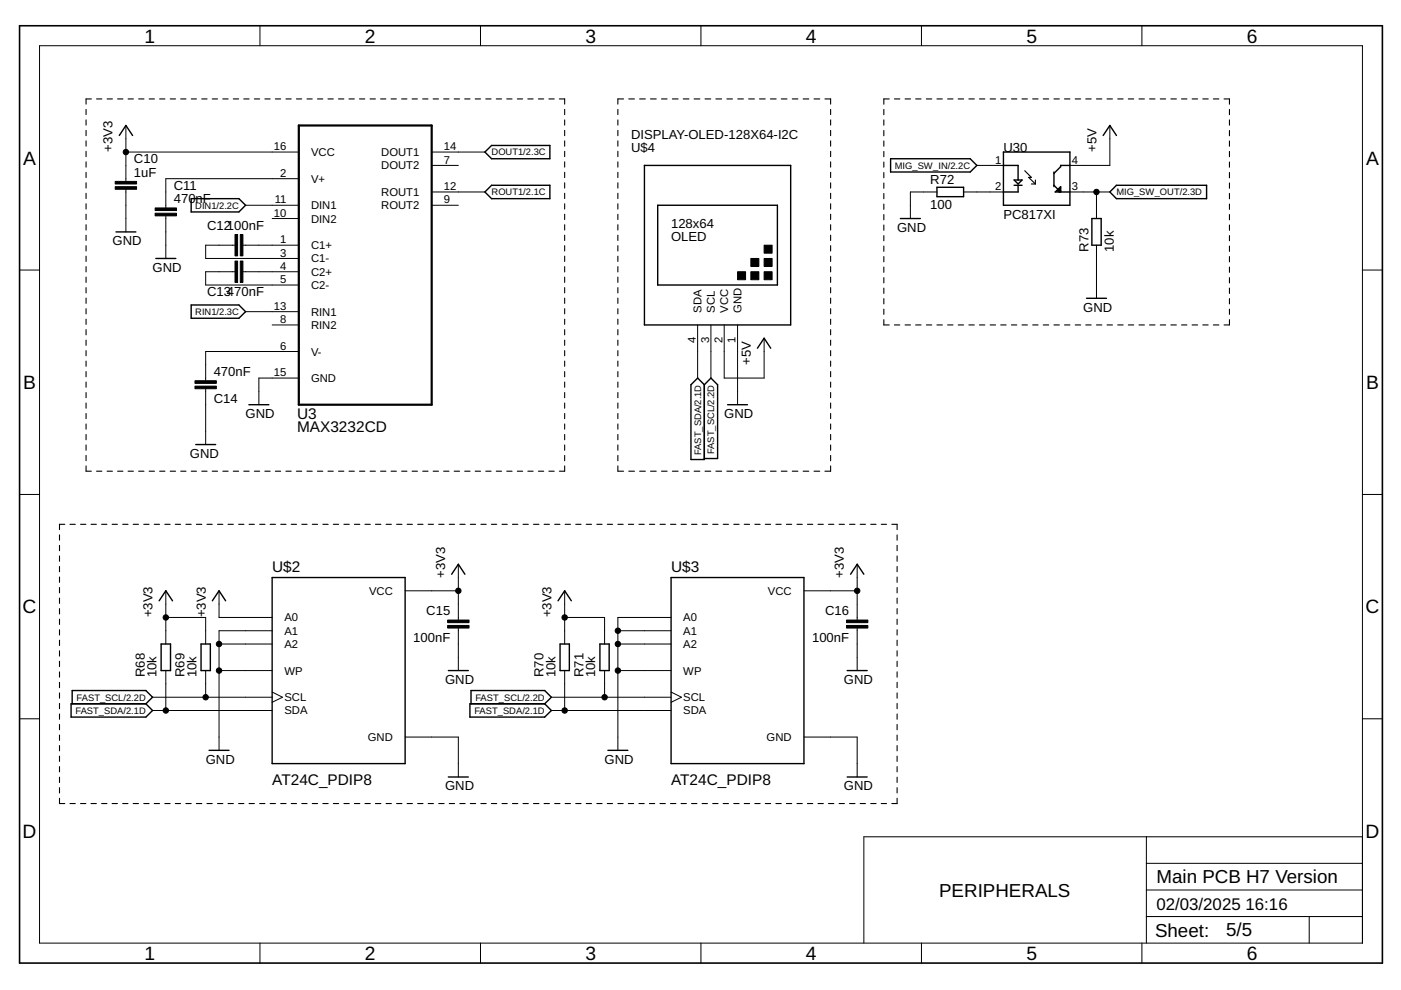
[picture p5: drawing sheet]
<svg xmlns="http://www.w3.org/2000/svg" width="297mm" height="210mm" viewBox="0 0 297 210" stroke-linecap="round" stroke-linejoin="round" font-family="sans-serif">
<g fill="none" stroke="#000" stroke-width=".23">
<path d="M18.2 23.2v1.1M18.2 25.4v1.1M18.2 27.6v1.2M18.2 29.9v1.1M18.2 32.1v1.1M18.2 34.3v1.1M18.2 36.5v1.2M18.2 38.8v1.1M19.4 21h-1.2v1.1M20.5 21h1.1M22.7 21h1.1M24.9 21h1.2"/>
<path d="M27.2 21h1.1M29.4 21h1.1M31.6 21h1.1M33.8 21h1.2M36.1 21h1.1M38.3 21h1.1M40.6 21h1.1M42.8 21h1.1M45 21h1.1M47.2 21h1.2M49.5 21h1.1M51.7 21h1.1"/>
<path d="M53.9 21h1.2M56.2 21h1.1M58.4 21h1.1M60.6 21h1.1M62.8 21h1.2M65.1 21h1.1M67.3 21h1.1M69.5 21h1.2M71.8 21h1.1M74 21h1.1M76.2 21h1.1M78.5 21h1.1"/>
<path d="M80.7 21h1.1M82.9 21h1.1M85.2 21h1.1M87.4 21h1.1M89.6 21h1.1M91.8 21h1.2M94.1 21h1.1M96.3 21h1.1M98.5 21h1.2M100.8 21h1.1M103 21h1.1M105.2 21h1.1"/>
<path d="M107.4 21h1.2M109.7 21h1.1M111.9 21h1.1M114.2 21h1.1M116.4 21h1.1M118.6 21h1.1v1.1M119.7 23.2v1.1M119.7 25.4v1.1M119.7 27.6v1.2M119.7 29.9v1.1M119.7 32.1v1.1M119.7 34.3v1.1"/>
<path d="M119.7 36.5v1.2M119.7 38.8v1.1M131 23.2v1.1M131 25.4v1.1M131 27.6v1.2M131 29.9v1.1M131 32.1v1.1M131 34.3v1.1M131 36.5v1.2M131 38.8v1.1M132.2 21h-1.2v1.1M133.3 21h1.2"/>
<path d="M135.6 21h1.2M137.9 21h1.2M140.3 21h1.1M142.6 21h1.2M144.9 21h1.2M147.2 21h1.2M149.5 21h1.2M151.8 21h1.2M154.1 21h1.2M156.4 21h1.2M158.7 21h1.2M161 21h1.2"/>
<path d="M163.3 21h1.2M165.7 21h1.2M168 21h1.2M170.3 21h1.2M172.6 21h1.2M174.9 21h1.2v1.1M176.1 23.2v1.1M176.1 25.4v1.1M176.1 27.6v1.2M176.1 29.9v1.1M176.1 32.1v1.1M176.1 34.3v1.1"/>
<path d="M176.1 36.5v1.2M176.1 38.8v1.1M187.4 23.2v1.1M187.4 25.4v1.1M187.4 27.7v1.1M187.4 29.9v1.1M187.4 32.1v1.1M187.4 34.4v1.1M187.4 36.6v1.1M187.4 38.8v1.1M188.5 21h-1.1v1.1M189.6 21h1.2"/>
<path d="M191.9 21h1.1M194.1 21h1.2M196.4 21h1.1M198.6 21h1.2M200.9 21h1.2M203.2 21h1.1M205.4 21h1.2M207.7 21h1.1M209.9 21h1.2M212.2 21h1.1M214.4 21h1.2M216.7 21h1.1"/>
<path d="M217.3 36.2l1.4 1.4h-.6l1.4 1.4M218.7 39h.8M218.9 21h1.2M219.5 38.2v.8M221.2 21h1.1M223.5 21h1.1M225.7 21h1.1M228 21h1.1M230.2 21h1.2M232.5 21h1.1M234.7 21h1.2M237 21h1.1"/>
<path d="M239.2 21h1.2M241.5 21h1.1M243.7 21h1.2M246 21h1.1M248.2 21h1.2M250.5 21h1.2M252.8 21h1.1M255 21h1.2M257.3 21h1.1M259.5 21h1.2v1.1M260.7 23.2v1.1M260.7 25.4v1.1"/>
<path d="M260.7 27.7v1.1M260.7 29.9v1.1M260.7 32.1v1.1M260.7 34.4v1.1M260.7 36.6v1.1M260.7 38.8v1.1M18.2 41v1.1M18.2 43.2v1.1M18.2 45.4v1.1M18.2 47.6v1.2M18.2 49.9v1.1M18.2 52.1v1.1"/>
<path d="M18.2 54.3v1.1M18.2 56.5v1.2M18.2 58.8v1.1M119.7 41v1.1M119.7 43.2v1.1M119.7 45.4v1.1M119.7 47.6v1.2M119.7 49.9v1.1M119.7 52.1v1.1M119.7 54.3v1.1M119.7 56.5v1.2M119.7 58.8v1.1"/>
<path d="M131 41v1.1M131 43.2v1.1M131 45.4v1.1M131 47.6v1.2M131 49.9v1.1M131 52.1v1.1M131 54.3v1.1M131 56.5v1.2M131 58.8v1.1M176.1 41v1.1M176.1 43.2v1.1M176.1 45.4v1.1"/>
<path d="M176.1 47.6v1.2M176.1 49.9v1.1M176.1 52.1v1.1M176.1 54.3v1.1M176.1 56.5v1.2M176.1 58.8v1.1M187.4 41v1.1M187.4 43.3v1.1M187.4 45.5v1.1M187.4 47.7v1.1M187.4 50v1.1M187.4 52.2v1.1"/>
<path d="M187.4 54.4v1.1M187.4 56.6v1.1M187.4 58.9v1.1M260.7 41v1.1M260.7 43.3v1.1M260.7 45.5v1.1M260.7 47.7v1.1M260.7 50v1.1M260.7 52.2v1.1M260.7 54.4v1.1M260.7 56.6v1.1M260.7 58.9v1.1"/>
<path d="M18.2 61v1.1M18.2 63.2v1.1M18.2 65.4v1.1M18.2 67.7v1.1M18.2 69.9v1.1M18.2 72.1v1.1M18.2 74.3v1.1M18.2 76.6v1.1M18.2 78.8v1.1M119.7 61v1.1M119.7 63.2v1.1M119.7 65.4v1.1"/>
<path d="M119.7 67.7v1.1M119.7 69.9v1.1M119.7 72.1v1.1M119.7 74.3v1.1M119.7 76.6v1.1M119.7 78.8v1.1M131 61v1.1M131 63.2v1.1M131 65.4v1.1M131 67.7v1.1M131 69.9v1.1M131 72.1v1.1"/>
<path d="M131 74.3v1.1M131 76.6v1.1M131 78.8v1.1M176.1 61v1.1M176.1 63.2v1.1M176.1 65.4v1.1M176.1 67.7v1.1M176.1 69.9v1.1M176.1 72.1v1.1M176.1 74.3v1.1M176.1 76.6v1.1M176.1 78.8v1.1"/>
<path d="M187.4 61.1v1.1M187.4 63.3v1.1M187.4 65.6v1.1M187.4 67.8v1.1h1.1M189.6 68.9h1.2M191.9 68.9h1.1M194.1 68.9h1.2M196.4 68.9h1.1M198.6 68.9h1.2M200.9 68.9h1.2M203.2 68.9h1.1M205.4 68.9h1.2"/>
<path d="M207.7 68.9h1.1M209.9 68.9h1.2M212.2 68.9h1.1M214.4 68.9h1.2M216.7 68.9h1.1M218.9 68.9h1.2M221.2 68.9h1.1M223.5 68.9h1.1M225.7 68.9h1.1M228 68.9h1.1M230.2 68.9h1.2M232.5 68.9h1.1"/>
<path d="M234.7 68.9h1.2M237 68.9h1.1M239.2 68.9h1.2M241.5 68.9h1.1M243.7 68.9h1.2M246 68.9h1.1M248.2 68.9h1.2M250.5 68.9h1.2M252.8 68.9h1.1M255 68.9h1.2M257.3 68.9h1.1M260.7 61.1v1.1"/>
<path d="M260.7 63.3v1.1M260.7 65.6v1.1M260.7 67.8v1.1h-1.2M18.2 81v1.1M18.2 83.2v1.1M18.2 85.4v1.2M18.2 87.7v1.1M18.2 89.9v1.1M18.2 92.1v1.1M18.2 94.3v1.2M18.2 96.6v1.1M18.2 98.8v1.1h1.2"/>
<path d="M20.5 99.9h1.1M22.7 99.9h1.1M24.9 99.9h1.2M27.2 99.9h1.1M29.4 99.9h1.1M31.6 99.9h1.1M33.8 99.9h1.2M36.1 99.9h1.1M38.3 99.9h1.1M40.6 99.9h1.1M42.8 99.9h1.1M45 99.9h1.1"/>
<path d="M47.2 99.9h1.2M49.5 99.9h1.1M51.7 99.9h1.1M53.9 99.9h1.2M56.2 99.9h1.1M58.4 99.9h1.1M60.6 99.9h1.1M62.8 99.9h1.2M65.1 99.9h1.1M67.3 99.9h1.1M69.5 99.9h1.2M71.8 99.9h1.1"/>
<path d="M74 99.9h1.1M76.2 99.9h1.1M78.5 99.9h1.1M80.7 99.9h1.1M82.9 99.9h1.1M85.2 99.9h1.1M87.4 99.9h1.1M89.6 99.9h1.1M91.8 99.9h1.2M94.1 99.9h1.1M96.3 99.9h1.1M98.5 99.9h1.2"/>
<path d="M100.8 99.9h1.1M103 99.9h1.1M105.2 99.9h1.1M107.4 99.9h1.2M109.7 99.9h1.1M111.9 99.9h1.1M114.2 99.9h1.1M116.4 99.9h1.1M119.7 81v1.1M119.7 83.2v1.1M119.7 85.4v1.2M119.7 87.7v1.1"/>
<path d="M119.7 89.9v1.1M119.7 92.1v1.1M119.7 94.3v1.2M119.7 96.6v1.1M119.7 98.8v1.1h-1.1M131 98.8v1.1h1.2M131 81v1.1M131 83.2v1.1M131 85.4v1.2M131 87.7v1.1M131 89.9v1.1M131 92.1v1.1"/>
<path d="M131 94.3v1.2M131 96.6v1.1M133.3 99.9h1.2M135.6 99.9h1.2M137.9 99.9h1.2M140.3 99.9h1.1M142.6 99.9h1.2M144.9 99.9h1.2M147.2 99.9h1.2M149.5 99.9h1.2M151.8 99.9h1.2M154.1 99.9h1.2"/>
<path d="M156.4 99.9h1.2M158.7 99.9h1.2M161 99.9h1.2M163.3 99.9h1.2M165.7 99.9h1.2M168 99.9h1.2M170.3 99.9h1.2M172.6 99.9h1.2M176.1 98.8v1.1h-1.2M176.1 81v1.1M176.1 83.2v1.1M176.1 85.4v1.2"/>
<path d="M176.1 87.7v1.1M176.1 89.9v1.1M176.1 92.1v1.1M176.1 94.3v1.2M176.1 96.6v1.1M12.6 113.4v1.1M12.6 115.6v1.2M12.6 117.9v1.1M13.7 111.2h-1.1v1.1M14.8 111.2h1.2M17.1 111.2h1.1M19.3 111.2h1.1"/>
<path d="M21.5 111.2h1.2M23.8 111.2h1.1M26 111.2h1.1M28.2 111.2h1.2M30.5 111.2h1.1M32.7 111.2h1.1M34.9 111.2h1.2M37.2 111.2h1.1M39.4 111.2h1.1M41.6 111.2h1.2M43.9 111.2h1.1M46.1 111.2h1.1"/>
<path d="M48.3 111.2h1.2M50.6 111.2h1.1M52.8 111.2h1.1M55.1 111.2h1.1M57.3 111.2h1.1M59.5 111.2h1.1M61.7 111.2h1.2M64 111.2h1.1M66.2 111.2h1.1M68.5 111.2h1.1M70.7 111.2h1.1M72.9 111.2h1.1"/>
<path d="M75.1 111.2h1.2M77.4 111.2h1.1M79.6 111.2h1.2M81.9 111.2h1.1M84.1 111.2h1.1M86.3 111.2h1.1M88.6 111.2h1.1M90.8 111.2h1.1M93 111.2h1.1M95.2 111.2h1.2M97.5 111.2h1.1M99.7 111.2h1.1"/>
<path d="M102 111.2h1.1M104.2 111.2h1.1M106.4 111.2h1.1M108.6 111.2h1.2M110.9 111.2h1.1M113.1 111.2h1.2M115.4 111.2h1.1M117.6 111.2h1.1M119.8 111.2h1.1M122.1 111.2h1.1M124.3 111.2h1.1M126.5 111.2h1.2"/>
<path d="M128.8 111.2h1.1M131 111.2h1.1M133.2 111.2h1.1M135.5 111.2h1.1M137.7 111.2h1.1M139.9 111.2h1.2M142.2 111.2h1.1M144.4 111.2h1.1M146.6 111.2h1.2M148.9 111.2h1.1M151.1 111.2h1.1M153.3 111.2h1.2"/>
<path d="M155.6 111.2h1.1M157.8 111.2h1.1M160 111.2h1.2M162.3 111.2h1.1M164.5 111.2h1.1M166.7 111.2h1.2M169 111.2h1.1M171.2 111.2h1.1M173.4 111.2h1.2M175.7 111.2h1.1M177.9 111.2h1.1M180.1 111.2h1.2"/>
<path d="M182.4 111.2h1.1M184.6 111.2h1.1M186.8 111.2h1.2M189.1 111.2h1.1v1.1M190.2 113.4v1.1M190.2 115.6v1.2M190.2 117.9v1.1M12.6 120.1v1.1M12.6 122.3v1.2M12.6 124.6v1.1M12.6 126.8v1.1M12.6 129v1.2"/>
<path d="M12.6 131.3v1.1M12.6 133.5v1.1M12.6 135.7v1.2M12.6 138v1.1M190.2 120.1v1.1M190.2 122.3v1.2M190.2 124.6v1.1M190.2 126.8v1.1M190.2 129v1.2M190.2 131.3v1.1M190.2 133.5v1.1M190.2 135.7v1.2"/>
<path d="M190.2 138v1.1M12.6 140.2v1.1M12.6 142.5v1.1M12.6 144.7v1.1M12.6 146.9v1.1M12.6 149.1v1.2M12.6 151.4v1.1M12.6 153.6v1.1M12.6 155.9v1.1M12.6 158.1v1.1M190.2 140.2v1.1M190.2 142.5v1.1"/>
<path d="M190.2 144.7v1.1M190.2 146.9v1.1M190.2 149.1v1.2M190.2 151.4v1.1M190.2 153.6v1.1M190.2 155.9v1.1M190.2 158.1v1.1M12.6 160.3v1.1M12.6 162.5v1.2M12.6 164.8v1.1M12.6 167v1.1M12.6 169.2v1.2h1.1"/>
<path d="M14.8 170.4h1.2M17.1 170.4h1.1M19.3 170.4h1.1M21.5 170.4h1.2M23.8 170.4h1.1M26 170.4h1.1M28.2 170.4h1.2M30.5 170.4h1.1M32.7 170.4h1.1M34.9 170.4h1.2M37.2 170.4h1.1M39.4 170.4h1.1"/>
<path d="M41.6 170.4h1.2M43.9 170.4h1.1M46.1 170.4h1.1M48.3 170.4h1.2M50.6 170.4h1.1M52.8 170.4h1.1M55.1 170.4h1.1M57.3 170.4h1.1M59.5 170.4h1.1M61.7 170.4h1.2M64 170.4h1.1M66.2 170.4h1.1"/>
<path d="M68.5 170.4h1.1M70.7 170.4h1.1M72.9 170.4h1.1M75.1 170.4h1.2M77.4 170.4h1.1M79.6 170.4h1.2M81.9 170.4h1.1M84.1 170.4h1.1M86.3 170.4h1.1M88.6 170.4h1.1M90.8 170.4h1.1M93 170.4h1.1"/>
<path d="M95.2 170.4h1.2M97.5 170.4h1.1M99.7 170.4h1.1M102 170.4h1.1M104.2 170.4h1.1M106.4 170.4h1.1M108.6 170.4h1.2M110.9 170.4h1.1M113.1 170.4h1.2M115.4 170.4h1.1M117.6 170.4h1.1M119.8 170.4h1.1"/>
<path d="M122.1 170.4h1.1M124.3 170.4h1.1M126.5 170.4h1.2M128.8 170.4h1.1M131 170.4h1.1M133.2 170.4h1.1M135.5 170.4h1.1M137.7 170.4h1.1M139.9 170.4h1.2M142.2 170.4h1.1M144.4 170.4h1.1M146.6 170.4h1.2"/>
<path d="M148.9 170.4h1.1M151.1 170.4h1.1M153.3 170.4h1.2M155.6 170.4h1.1M157.8 170.4h1.1M160 170.4h1.2M162.3 170.4h1.1M164.5 170.4h1.1M166.7 170.4h1.2M169 170.4h1.1M171.2 170.4h1.1M173.4 170.4h1.2"/>
<path d="M175.7 170.4h1.1M177.9 170.4h1.1M180.1 170.4h1.2M182.4 170.4h1.1M184.6 170.4h1.1M186.8 170.4h1.2M190.2 160.3v1.1M190.2 162.5v1.2M190.2 164.8v1.1M190.2 167v1.1M190.2 169.2v1.2h-1.1"/>
</g>
<g fill="none" stroke="#000" stroke-width=".3">
<path d="M25.3 28.7l1.4-2.1 1.4 2.1M102.8 32.2l1.4-1.4h12.4v2.9h-12.4zM136.6 35.1h31v33.8h-31zM188.8 33.7h16.9l1.4 1.4-1.4 1.4h-16.9zM198.6 39.7h5.7v2h-5.7zM212.7 35.1h3.2v3.1M212.7 32.2h14.1v11.3h-14.1zM215 39.3h1.7M215 38.2h1.7l-.8 .8zM215.9 39.3v1.4h-3.2M223.5 39.3l1.4 1.4v-1.1l-.9 .8M223.5 36.5v3.1"/>
<path d="M224.9 39.9l-.3 .2M226.8 35.1h-1.9v.2l-1.4 1.5M233.9 28.7l1.4-2.1 1.4 2.1M236.7 39.3h19.1v2.8h-19.1l-1.4-1.4zM24.6 49.2h4.2M33 54.8h4.3M40.5 42.1h10.2l1.4 1.4-1.4 1.4h-10.2zM102.8 40.7l1.4-1.4h12.4v2.8h-12.4zM139.4 43.5h25.4v16.9h-25.4zM190.9 46.3h4.2M224 40.4l-.3 .3h3.1M224 40.4h.3"/>
<path d="M224.6 40.1l.3 .3M224.6 40.1l-.3 .3M224.6 40.1v.6l-.3-.3M231.5 46.3h2v5.7h-2zM40.5 64.7h10.2l1.4 1.4-1.4 1.4h-10.2zM160.6 73.8l1.4-2.1 1.4 2.1M230.4 63.2h4.2M41.5 94.3h4.2M52.8 85.8h4.2M146.5 81.6l1.4-1.4 1.4 1.4v15.8h-2.8zM149.3 81.6l1.4-1.4 1.4 1.4v15.6h-2.8M154.3 85.8h4.2"/>
<path d="M33.7 127.4l1.5-2.1 1.4 2.1M34.2 136.5h2v5.7h-2zM42.6 136.5h2v5.7h-2zM45 127.4l1.4-2.1 1.4 2.1M57.7 122.4h28.2v39.5h-28.2zM95.8 121.8l1.4-2.2 1.4 2.2M118.3 127.4l1.4-2.1 1.4 2.1M118.7 136.5h2v5.7h-2zM127.2 136.5h2v5.7h-2zM142.3 122.4h28.2v39.5h-28.2zM180.3 121.8l1.4-2.2 1.5 2.2M15.1 149.2h15.8l1.4 1.4-1.4 1.4h-15.8z"/>
<path d="M15.3 149.2v-2.8h15.6l1.4 1.4-1.4 1.4M44.3 159.1h4.3M95.1 142.2h4.2M99.6 149.2h15.9l1.4 1.4-1.4 1.4h-15.9zM99.9 149.2v-2.8h15.6l1.4 1.4-1.4 1.4M128.9 159.1h4.2M179.6 142.2h4.3M95.1 164.7h4.2M179.6 164.7h4.3"/>
</g>
<g fill="none" stroke="#000" stroke-width=".21">
<path d="M8.4 9.7h280.5v190.3h-280.5zM55.1 5.5v4.2M101.9 5.5v4.2M148.6 5.5v4.2M195.4 5.5v4.2M242.1 5.5v4.2M26.7 26.6v11.8M26.7 32.2h36.7M63.4 37.9h-28.2v6.2M91.5 32.2h11.3M91.5 35.1h5.7M207.1 35.1h5.6"/>
<path d="M235.3 26.6v8.5h-8.5M4.1 57.3h4.3M26.7 40.1v9.1M35.2 45.8v9M49.8 52h-6.2v2.8h19.8M49.8 57.6h-6.2v2.8h19.8M51.5 52h11.9M51.5 57.6h11.9M52.1 43.5h11.3M57.7 46.3h5.7M91.5 43.5h5.7M91.5 40.7h11.3"/>
<path d="M198.6 40.7h-5.6v5.6M204.3 40.7h8.4M226.8 40.7h8.5M232.5 40.7v5.6M232.5 52v11.2M288.9 57.3h4.2M52.1 66.1h11.3M57.7 68.9h5.7M63.4 74.5h-19.8v6.2M147.9 68.9v11.3M150.7 68.9v11.3M153.5 68.9v11.3h8.5v-8.5"/>
<path d="M156.4 68.9v16.9M43.6 82.4v11.9M63.4 80.2h-8.5v5.6M4.1 104.8h4.3M97.2 119.6v11.9M181.7 119.6v11.9M288.9 104.8h4.2M35.2 130.9h8.4v5.6M35.2 125.3v11.2M46.4 125.3v5.6h11.3M46.4 136.5h11.3M57.7 133.7h-11.3v25.4"/>
<path d="M85.9 125.3h11.3M97.2 133.2v9M119.7 125.3v11.2M119.7 130.9h8.5v5.6M131 133.7h11.3M131 136.5h11.3M142.3 130.9h-11.3v28.2M170.5 125.3h11.2M181.7 133.2v9M4.1 152.4h4.3M32.3 147.8h25.4M32.3 150.6h25.4"/>
<path d="M35.2 142.2v8.4M43.6 142.2v5.6M46.4 142.2h11.3M57.7 146.7l2.2 1.1-2.2 1.1M85.9 156.3h11.3v8.4M116.9 147.8h25.4M116.9 150.6h25.4M119.7 142.2v8.4M128.2 142.2v5.6M131 142.2h11.3M142.3 146.7l2.2 1.1-2.2 1.1M170.5 156.3h11.2v8.4"/>
<path d="M288.9 152.4h4.2M243.1 177.4v22.6M288.9 177.4h-105.7v22.6M55.1 200v4.2M101.9 200v4.2M148.6 200v4.2M195.4 200v4.2M242.1 200v4.2M243.1 194.3h45.8M243.1 188.7h45.8M243.1 183h45.8M277.6 194.3v5.7"/>
</g>
<path d="M4.1 5.5h289v198.7h-289z" fill="none" stroke="#000" stroke-width=".34"/>
<g fill="#000" stroke="#000" stroke-width=".21">
<path d="M24.4 38.5h4.6v.5h-4.6zM24.4 39.6h4.6v.5h-4.6zM32.9 44.1h4.5v.5h-4.5zM32.9 45.2h4.5v.6h-4.5zM49.8 49.7h.6v4.6h-.6zM49.8 55.4h.6v4.5h-.6zM50.9 49.7h.6v4.6h-.6zM50.9 55.4h.6v4.5h-.6zM156.4 57.6h1.7v1.7h-1.7zM159.2 57.6h1.7v1.7h-1.7zM159.2 54.8h1.7v1.7h-1.7zM162 57.6h1.7v1.7h-1.7z"/>
<path d="M162 54.8h1.7v1.7h-1.7zM162 52h1.7v1.7h-1.7zM41.3 80.7h4.6v.6h-4.6zM41.3 81.9h4.6v.5h-4.6zM94.9 132.6h4.5v.6h-4.5zM94.9 131.5h4.5v.5h-4.5zM179.5 132.6h4.5v.6h-4.5zM179.5 131.5h4.5v.5h-4.5z"/>
</g>
<path d="M63.4 26.6h28.1v59.2h-28.1z" fill="none" stroke="#000" stroke-width=".47"/>
<g fill="#000" stroke="#000" stroke-width=".21">
<circle cx="26.7" cy="32.2" r=".57"/>
<circle cx="232.5" cy="40.7" r=".57"/>
<circle cx="35.2" cy="130.9" r=".57"/>
<circle cx="46.4" cy="136.5" r=".57"/>
<circle cx="97.2" cy="125.3" r=".57"/>
<circle cx="119.7" cy="130.9" r=".57"/>
<circle cx="131" cy="136.5" r=".57"/>
<circle cx="131" cy="133.7" r=".57"/>
<circle cx="181.7" cy="125.3" r=".57"/>
<circle cx="35.2" cy="150.6" r=".57"/>
<circle cx="43.6" cy="147.8" r=".57"/>
<circle cx="46.4" cy="142.2" r=".57"/>
<circle cx="119.7" cy="150.6" r=".57"/>
<circle cx="128.2" cy="147.8" r=".57"/>
<circle cx="131" cy="142.2" r=".57"/>
</g>
<g font-size="4.1">
<text x="30.6" y="9">1</text>
<text x="77.4" y="9">2</text>
<text x="124.1" y="9">3</text>
<text x="170.9" y="9">4</text>
<text x="217.6" y="9">5</text>
<text x="264.4" y="9">6</text>
<text x="4.9" y="34.9">A</text>
<text x="289.6" y="34.9">A</text>
<text x="4.9" y="82.5">B</text>
<text x="289.6" y="82.5">B</text>
<text x="4.8" y="130.1">C</text>
<text x="289.5" y="130.1">C</text>
<text x="4.8" y="177.6">D</text>
<text x="289.5" y="177.6">D</text>
<text x="30.6" y="203.5">1</text>
<text x="77.4" y="203.5">2</text>
<text x="124.1" y="203.5">3</text>
<text x="170.9" y="203.5">4</text>
<text x="217.6" y="203.5">5</text>
<text x="264.4" y="203.5">6</text>
</g>
<g font-size="4">
<text x="199.1" y="190.1">PERIPHERALS</text>
<text x="245.2" y="187.3">Main PCB H7 Version</text>
<text x="244.9" y="198.7">Sheet:</text>
<text x="260" y="198.6">5/5</text>
</g>
<g font-size="3.6">
<text x="245.2" y="192.9">02/03/2025</text>
<text x="264.1" y="192.9">16:16</text>
</g>
<g font-size="3.3">
<text x="63" y="88.9">U3</text>
<text x="63" y="91.7">MAX3232CD</text>
<text x="57.7" y="121.3">U$2</text>
<text x="142.3" y="121.3">U$3</text>
<text x="57.7" y="166.4">AT24C_PDIP8</text>
<text x="142.3" y="166.4">AT24C_PDIP8</text>
</g>
<g font-size="2.8">
<text x="133.8" y="29.4">DISPLAY-OLED-128X64-I2C</text>
<text x="23.9" y="32.2" transform="rotate(-90 23.9 32.2)">+3V3</text>
<text x="28.4" y="34.6">C10</text>
<text x="133.8" y="32.2">U$4</text>
<text x="212.7" y="32.2">U30</text>
<text x="232.5" y="32.2" transform="rotate(-90 232.5 32.2)">+5V</text>
<text x="28.4" y="37.5">1uF</text>
<text x="36.8" y="40.3">C11</text>
<text x="197.2" y="39">R72</text>
<text x="36.8" y="43.1">470nF</text>
<text x="197.2" y="44.4">100</text>
<text x="212.7" y="46.3">PC817XI</text>
<text x="23.9" y="52">GND</text>
<text x="43.9" y="48.7">C12100nF</text>
<text x="142.3" y="48.3">128x64</text>
<text x="142.3" y="51.1">OLED</text>
<text x="190.2" y="49.2">GND</text>
<text x="230.8" y="53.4" transform="rotate(-90 230.8 53.4)">R73</text>
<text x="236.1" y="53.4" transform="rotate(-90 236.1 53.4)">10k</text>
<text x="32.3" y="57.6">GND</text>
<text x="43.9" y="62.8">C13470nF</text>
<text x="229.7" y="66.1">GND</text>
<text x="159.2" y="77.3" transform="rotate(-90 159.2 77.3)">+5V</text>
<text x="45.3" y="79.7">470nF</text>
<text x="45.3" y="85.4">C14</text>
<text x="52.1" y="88.6">GND</text>
<text x="153.6" y="88.6">GND</text>
<text x="40.3" y="97.1">GND</text>
<text x="94.4" y="122.4" transform="rotate(-90 94.4 122.4)">+3V3</text>
<text x="178.9" y="122.4" transform="rotate(-90 178.9 122.4)">+3V3</text>
<text x="32.3" y="130.9" transform="rotate(-90 32.3 130.9)">+3V3</text>
<text x="43.6" y="130.9" transform="rotate(-90 43.6 130.9)">+3V3</text>
<text x="90.4" y="130.5">C15</text>
<text x="116.9" y="130.9" transform="rotate(-90 116.9 130.9)">+3V3</text>
<text x="174.9" y="130.5">C16</text>
<text x="87.6" y="136.1">100nF</text>
<text x="172.2" y="136.1">100nF</text>
<text x="30.7" y="143.6" transform="rotate(-90 30.7 143.6)">R68</text>
<text x="33.2" y="143.6" transform="rotate(-90 33.2 143.6)">10k</text>
<text x="39.1" y="143.6" transform="rotate(-90 39.1 143.6)">R69</text>
<text x="41.6" y="143.6" transform="rotate(-90 41.6 143.6)">10k</text>
<text x="115.2" y="143.6" transform="rotate(-90 115.2 143.6)">R70</text>
<text x="117.8" y="143.6" transform="rotate(-90 117.8 143.6)">10k</text>
<text x="123.7" y="143.6" transform="rotate(-90 123.7 143.6)">R71</text>
<text x="126.2" y="143.6" transform="rotate(-90 126.2 143.6)">10k</text>
<text x="94.4" y="145">GND</text>
<text x="178.9" y="145">GND</text>
<text x="43.6" y="161.9">GND</text>
<text x="128.2" y="161.9">GND</text>
<text x="94.4" y="167.6">GND</text>
<text x="178.9" y="167.6">GND</text>
</g>
<g font-size="2.4">
<text x="58.1" y="31.9">16</text>
<text x="65.9" y="33.1">VCC</text>
<text x="80.8" y="33.1">DOUT1</text>
<text x="80.8" y="35.9">DOUT2</text>
<text x="94.1" y="31.9">14</text>
<text x="94.1" y="34.7">7</text>
<text x="211" y="34.7">1</text>
<text x="227.2" y="34.7">4</text>
<text x="59.4" y="37.5">2</text>
<text x="65.9" y="38.7">V+</text>
<text x="80.8" y="41.6">ROUT1</text>
<text x="94.1" y="40.3">12</text>
<text x="211" y="40.3">2</text>
<text x="227.2" y="40.3">3</text>
<text x="58.1" y="45.9">10</text>
<text x="58.3" y="43.1">11</text>
<text x="65.9" y="44.4">DIN1</text>
<text x="65.9" y="47.2">DIN2</text>
<text x="80.8" y="44.4">ROUT2</text>
<text x="94.1" y="43.1">9</text>
<text x="59.4" y="51.6">1</text>
<text x="65.9" y="52.8">C1+</text>
<text x="59.4" y="54.4">3</text>
<text x="59.4" y="57.2">4</text>
<text x="65.9" y="55.6">C1-</text>
<text x="65.9" y="58.5">C2+</text>
<text x="58.1" y="65.7">13</text>
<text x="59.4" y="60">5</text>
<text x="65.9" y="61.3">C2-</text>
<text x="59.4" y="68.5">8</text>
<text x="65.9" y="66.9">RIN1</text>
<text x="65.9" y="69.7">RIN2</text>
<text x="148.8" y="66.3" transform="rotate(-90 148.8 66.3)">SDA</text>
<text x="151.6" y="66.3" transform="rotate(-90 151.6 66.3)">SCL</text>
<text x="154.4" y="66.3" transform="rotate(-90 154.4 66.3)">VCC</text>
<text x="157.2" y="66.3" transform="rotate(-90 157.2 66.3)">GND</text>
<text x="59.4" y="74.1">6</text>
<text x="65.9" y="75.4">V-</text>
<text x="147.5" y="72.8" transform="rotate(-90 147.5 72.8)">4</text>
<text x="150.3" y="72.8" transform="rotate(-90 150.3 72.8)">3</text>
<text x="153.2" y="72.8" transform="rotate(-90 153.2 72.8)">2</text>
<text x="156" y="72.8" transform="rotate(-90 156 72.8)">1</text>
<text x="58.1" y="79.8">15</text>
<text x="65.9" y="81">GND</text>
<text x="60.3" y="131.8">A0</text>
<text x="78.2" y="126.1">VCC</text>
<text x="144.9" y="131.8">A0</text>
<text x="162.8" y="126.1">VCC</text>
<text x="60.3" y="134.6">A1</text>
<text x="60.3" y="137.4">A2</text>
<text x="144.9" y="134.6">A1</text>
<text x="144.9" y="137.4">A2</text>
<text x="60.3" y="143">WP</text>
<text x="144.9" y="143">WP</text>
<text x="60.3" y="148.7">SCL</text>
<text x="144.9" y="148.7">SCL</text>
<text x="60.3" y="151.5">SDA</text>
<text x="144.9" y="151.5">SDA</text>
<text x="78" y="157.1">GND</text>
<text x="162.5" y="157.1">GND</text>
</g>
<g font-size="2">
<text x="104.2" y="33">DOUT1/2.3C</text>
<text x="189.7" y="35.8">MIG_SW_IN/2.2C</text>
<text x="104.2" y="41.4">ROUT1/2.1C</text>
<text x="236.7" y="41.4">MIG_SW_OUT/2.3D</text>
<text x="41.4" y="44.2">DIN1/2.2C</text>
<text x="41.4" y="66.8">RIN1/2.3C</text>
<text x="148.6" y="96.5" transform="rotate(-90 148.6 96.5)">FAST_SDA/2.1D</text>
<text x="151.4" y="96.3" transform="rotate(-90 151.4 96.3)">FAST_SCL/2.2D</text>
<text x="16.2" y="148.5">FAST_SCL/2.2D</text>
<text x="100.8" y="148.5">FAST_SCL/2.2D</text>
<text x="16" y="151.4">FAST_SDA/2.1D</text>
<text x="100.6" y="151.4">FAST_SDA/2.1D</text>
</g>
</svg>
